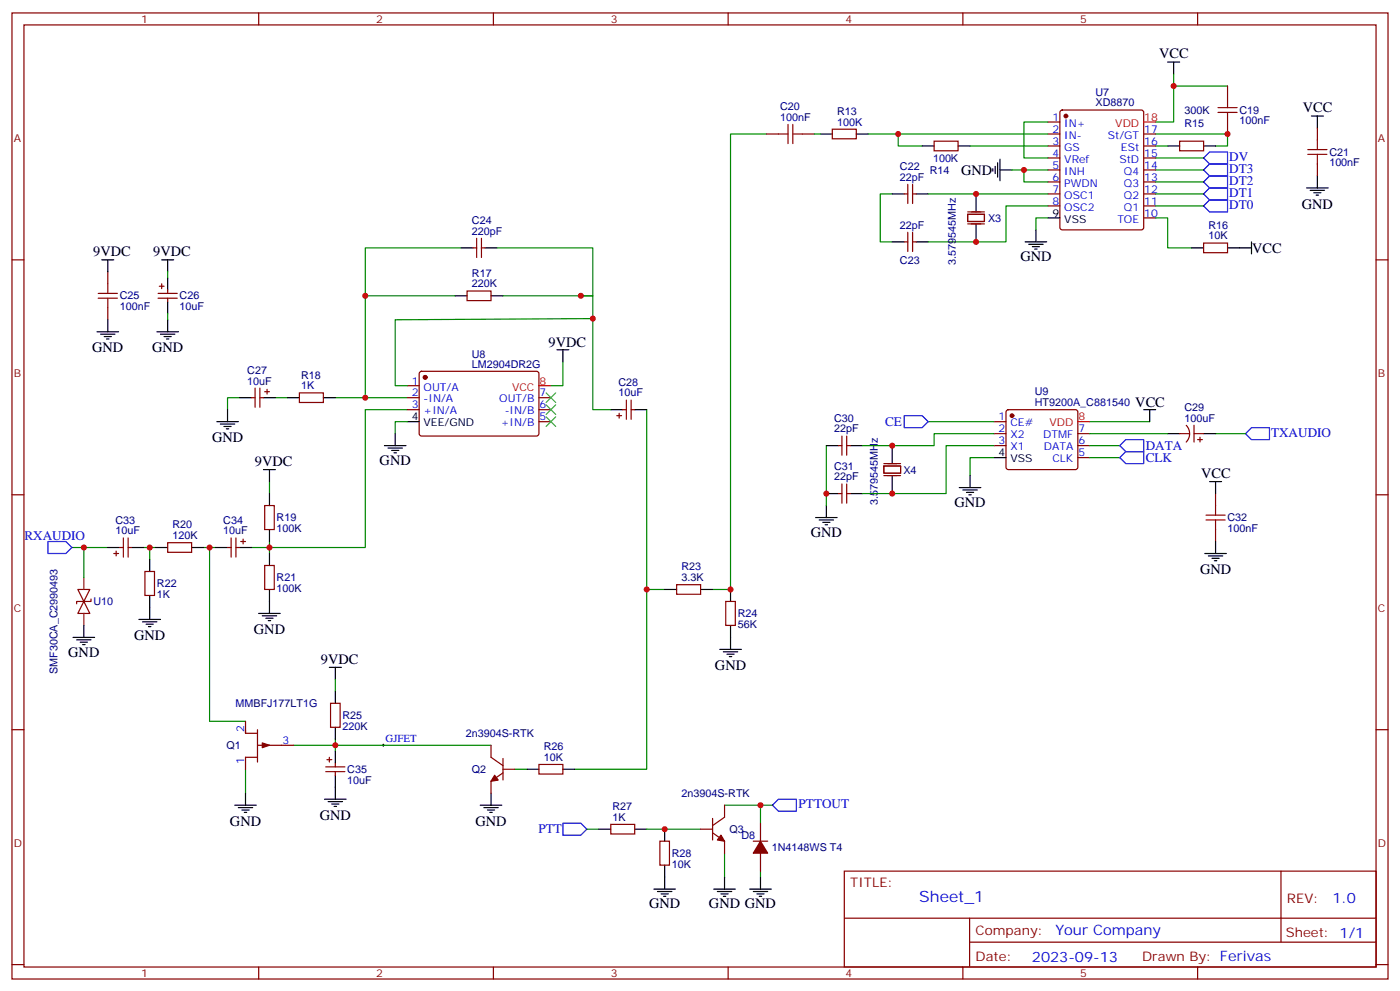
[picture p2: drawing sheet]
<svg xmlns="http://www.w3.org/2000/svg" width="412mm" height="292mm" viewBox="0 0 412 292" stroke-linecap="round" stroke-linejoin="round" font-family="sans-serif">
<g fill="none" stroke="#870000" stroke-width=".35">
<path d="M3.5 3.8h405.4v284.3h-405.4zM7.1 7.3h398.2v277.3h-398.2zM76.2 3.8v3.5M145.3 3.8v3.5M214.5 3.8v3.5M283.6 3.8v3.5M352.8 3.8v3.5M225.8 39.4h3.5M236.4 39.4h3.5M245.2 38h7v2.9h-7zM308.7 35.9h3.5M308.7 39.4h3.5"/>
<path d="M312.4 32.6l.5-.2h23.3l.5 .2 .2 .5v33.9l-.2 .5-.5 .2h-23.3l-.5-.3-.2-.4v-33.9zM336.9 39.4h3.5M361.6 25.3v3.6M361.6 35.9v3.5M388.1 37.7v3.5M266.3 57.1h1.1M267.4 54.3v5.6M268.8 57.1h1.1M268.8 54.3v5.6M275.2 41.6h7v2.8h-7zM308.7 43h3.5M308.7 46.5h3.5"/>
<path d="M308.7 50h3.5M308.7 53.6h3.5M308.7 57.1h3.5M336.9 43h3.5M336.9 46.5h3.5M336.9 50h3.5M336.9 53.6h3.5M336.9 57.1h3.5M347.5 41.6h7v2.8h-7zM388.1 48.3v3.5M3.5 76.5h3.6M139.3 73h1.1"/>
<path d="M140.4 70.1v5.7M141.8 70.1v5.7M141.8 73h1.1M266.3 71.2h1.1M267.4 68.4v5.6M268.8 68.4v5.6M268.8 71.2h1.1M308.7 60.6h3.5M336.9 60.6h3.5M336.9 64.1h3.5M354.5 71.5h7.1v2.9h-7.1zM405.3 76.5h3.6"/>
<path d="M31.7 80v3.5M31.7 90.6v3.5M46.6 86.4h5.6M46.6 87.8h5.6M46.9 84.2h1.4M47.6 83.5v1.4M49.4 85.3v1.1M49.4 87.8v1M137.6 85.7h7v2.8h-7zM74.1 117.1h1M75.1 114.2v5.7M76.6 114.2v5.7"/>
<path d="M76.6 117.1h1M78 115.3h1.4M78.7 114.6v1.4M88.2 115.6h7v2.9h-7zM119.9 117.1h3.6M119.9 113.5h3.6M123.7 109.5l.5-.2h34.1l.4 .7v17.9l-.7 .4h-34.1l-.4-.7v-17.6zM158.7 117.1h3.6M184.5 117.8v5.6M185.9 117.8v5.6M119.9 120.6h3.6M158.7 124.1h3.6"/>
<path d="M158.7 120.6h3.6M181.7 122.3h1.4M182.4 121.6v1.4M183.4 120.6h1.1M185.9 120.6h1.1M246.9 131.2h1.1M248 128.3v5.7M249.4 131.2h1.1M249.4 128.3v5.7M292.8 124.1h3.5M292.8 127.6h3.5M292.8 131.2h3.5"/>
<path d="M296.6 120.8l.4-.2h19.8l.5 .2 .2 .5v16.2l-.2 .5-.5 .2h-19.8l-.5-.2-.2-.5v-16.2zM317.5 127.6h3.5M317.5 131.2h3.5M317.5 134.7h3.5M347.5 127.6h2.8M349.4 125.2a3.5 3.5 0 0 1 0 4.9M351.7 127.6h2.8M351.7 125.2v4.9M352.8 129.4h1.4M353.5 128.7v1.4M3.5 145.6h3.6M36.3 158.3v5.7"/>
<path d="M37.7 158.3v5.7M49.4 159.7h7v2.9h-7zM68.1 158.3v5.7M69.5 158.3v5.7M70.9 159.4h1.4M71.6 158.7v1.4M78 148.8h2.8v7.1h-2.8zM246.9 145.3h1.1M248 142.5v5.6M249.4 142.5v5.6M249.4 145.3h1.1M358.1 145.3v3.5"/>
<path d="M358.1 155.9v3.5M405.3 145.6h3.6M22.9 173.5h3.6l-1.8 3.5zM24.7 177l1.8 3.6h-3.6zM26.8 176.3v.7h-4.2v.7M33.5 162.9h1.4M34.2 162.2v1.4M35.3 161.1h1M37.7 161.1h1.1M42.7 168.2h2.8v7.1h-2.8zM67 161.1h1.1M69.5 161.1h1.1"/>
<path d="M78 166.4h2.8v7.1h-2.8zM199.3 172.1h7.1v2.8h-7.1zM213.8 177h2.8v7.1h-2.8zM3.5 214.8h3.6M72.3 214.8v1h3.5M72.3 212.3v3.5M75.8 214.8v9.5M75.8 219.4h3.6M82.9 219.4h3.5M97.4 207h2.8v7.1h-2.8zM144.6 219.4v3.5l3.6 2.5M405.3 214.8h3.6"/>
<path d="M75.8 222.9h-3.5v3.5M96 225.7h5.6M96 227.1h5.6M96.3 223.6h1.4M97 222.9v1.4M98.8 224.6v1.1M98.8 227.1v1.1M148.2 226.4h3.5M148.2 227.5l-3.6 2.4v3.6M148.2 223.2v6.4M158.7 225h7.1v2.8h-7.1zM213.4 237v3.5l-3.5 2.5"/>
<path d="M179.9 242.6h7.1v2.9h-7.1zM194.4 247.6h2.8v7h-2.8zM206.4 244.1h3.5M209.9 245.1l3.5 2.5v3.5M209.9 240.9v6.3M221.9 247.6h4.2M224 242.3v5.3M224 251.1v5.3M248.7 256.4h156.6v28.2h-156.6zM377.3 256.4v20.9M248.7 270.2h156.5M285.6 277.3h119.6"/>
<path d="M285.6 270.2v14.2M3.5 283.9h3.6M76.2 284.6v3.5M145.3 284.6v3.5M214.5 284.6v3.5M283.6 284.6v3.5M352.8 284.6v3.5M405.3 283.9h3.6"/>
</g>
<g fill="#870000" stroke="#870000" stroke-width=".35">
<path d="M224 247.6l2.1 3.5h-4.2z"/>
<path d="M212.4 245.8l1 1.8-2.1-.4z"/>
<path d="M77.3 218.7l2.1 .7-2.1 .7z"/>
<path d="M145.7 228.2l1.1 1.4-2.2 .3z"/>
<circle cx="298.1" cy="122.3" r=".53"/>
<circle cx="314" cy="34.1" r=".53"/>
<circle cx="125.2" cy="111.1" r=".53"/>
</g>
<g fill="none" stroke="#000" stroke-width=".35">
<path d="M344 18.3h3.5M345.7 18.3v3.5M241.7 39.4h3.5M252.2 39.4h3.6M386.3 34.1h3.5M388.1 34.1v3.6M262.8 57.1h3.5M269.9 57.1h3.5M271.6 43h3.6M282.2 43h3.6M287.5 57.1v5.3M292.5 49.7v.7"/>
<path d="M293.2 49v2.1M293.9 47.9v4.2M294.6 50h3.5M294.6 46.8v6.4M344 43h3.5M354.5 43h3.6M384.9 55.3h6.3M385.9 56h4.3M387 56.7h2.1M387.7 57.4h.7M388.1 51.8v3.5M30 76.5h3.5"/>
<path d="M31.7 76.5v3.5M47.6 76.5h3.6M49.4 76.5v3.5M135.8 73h3.5M142.9 73h3.5M262.8 71.2h3.5M269.9 71.2h3.5M287.5 65.9v5.3M302 71.2h6.3M303 71.9h4.3M304.1 72.6h2.1M304.8 73.3h.7"/>
<path d="M305.2 67.7v3.5M308.7 64.1h3.5M351 73h3.5M361.6 73h7.1M368.7 71.2v3.5M28.6 97.6h6.3M29.6 98.4h4.3M30.7 99.1h2.1M31.4 99.8h.7M31.7 94.1v3.5M46.2 97.6h6.4M47.3 98.4h4.2"/>
<path d="M48.3 99.1h2.1M49 99.8h.7M49.4 81.8v3.5M49.4 88.8v3.6M49.4 94.1v3.5M134.1 87.1h3.5M144.6 87.1h3.6M70.6 117.1h3.5M77.6 117.1h3.5M84.7 117.1h3.5M95.2 117.1h3.6M164 102.9h3.6"/>
<path d="M165.8 102.9v3.6M63.9 124.1h6.3M64.9 124.8h4.2M66 125.5h2.1M66.7 126.2h.7M67 120.6v3.5M77.6 138.2h3.5M79.4 138.2v3.5M113.2 131.2h6.4M114.3 131.9h4.2M115.4 132.6h2.1M116.1 133.3h.7"/>
<path d="M116.4 127.6v3.6M119.9 124.1h3.6M179.9 120.6h3.5M187 120.6h3.5M243.4 131.2h3.5M250.5 131.2h3.5M262.8 131.2v5.3M262.8 140v5.3M285.8 140v3.5M292.8 134.7h3.5M336.9 120.6h3.5M338.7 120.6v3.5"/>
<path d="M344 127.6h3.5M354.5 127.6h3.6M79.4 145.3v3.5M79.4 155.9v3.5M240.2 152.3h6.4M241.3 153h4.2M242.4 153.7h2.1M243.1 154.4h.7M243.4 148.8v3.5M243.4 145.3h3.5M250.5 145.3h3.5M282.6 143.5h6.3"/>
<path d="M283.6 144.2h4.3M284.7 144.9h2.1M285.4 145.6h.7M356.3 141.7h3.5M358.1 141.7v3.6M358.1 159.4v3.5M31.7 161.1h3.6M38.8 161.1h3.5M44.1 164.7v3.5M44.1 175.3v7M45.9 161.1h3.5M56.4 161.1h3.6"/>
<path d="M63.5 161.1h3.5M70.6 161.1h3.5M79.4 162.9v3.5M79.4 173.5v7.1M195.8 173.5h3.5M206.4 173.5h3.5M215.2 173.5v3.5M354.9 162.9h6.3M356 163.6h4.2M357 164.3h2.1M357.7 165h.7M21.5 187.6h6.4"/>
<path d="M22.6 188.3h4.2M23.6 189h2.2M24.3 189.7h.7M24.7 184.1v3.5M40.9 182.3h6.4M42 183h4.2M43 183.7h2.2M43.7 184.4h.7M76.2 180.6h6.3M77.3 181.3h4.2M78.3 182h2.1M79 182.7h.7"/>
<path d="M97 196.4h3.5M98.8 196.4v3.6M212 191.1h6.4M213.1 191.8h4.2M214.1 192.5h2.2M214.8 193.3h.7M215.2 184.1v7M98.8 203.5v3.5M98.8 214.1v3.5M69.1 237h6.4M70.2 237.7h4.2M71.3 238.4h2.1"/>
<path d="M72 239.1h.7M72.3 233.5v3.5M95.6 235.2h6.4M96.7 235.9h4.2M97.7 236.6h2.1M98.4 237.3h.7M98.8 221.1v3.5M98.8 228.2v7M141.5 237h6.3M142.5 237.7h4.3M143.6 238.4h2.1M144.3 239.1h.7"/>
<path d="M144.6 233.5v3.5M155.2 226.4h3.5M165.8 226.4h3.5M176.4 244.1h3.5M187 244.1h3.5M195.8 244.1v3.5M195.8 254.6v7.1M213.4 258.2v3.5M224 258.2v3.5M192.6 261.7h6.4M193.7 262.4h4.2M194.7 263.1h2.1"/>
<path d="M195.4 263.8h.7M210.3 261.7h6.3M211.3 262.4h4.2M212.4 263.1h2.1M213.1 263.8h.7M220.8 261.7h6.4M221.9 262.4h4.2M223 263.1h2.1M223.7 263.8h.7"/>
</g>
<path d="M336.9 35.9h3.5M158.7 113.5h3.6M317.5 124.1h3.5" fill="none" stroke="#f00" stroke-width=".35"/>
<g fill="none" stroke="#008700" stroke-width=".35">
<path d="M225.8 39.4h-10.6v134.1h-5.3M239.9 39.4h1.8M255.8 39.4h52.9M264.6 39.4v3.6h7M308.7 35.9h-7.1v10.6h7.1M340.4 39.4h21.2v3.6h-3.5M345.7 21.8v14.1h-5.3M345.7 25.3h15.9M262.8 57.1h-3.5v14.1h3.5M273.4 57.1h35.3M285.8 43h22.9M298.1 50h3.5"/>
<path d="M308.7 50h-7.1v3.6h7.1M340.4 43h3.6M340.4 50h14.1M340.4 57.1h14.1M340.4 53.6h14.1M340.4 46.5h14.1M135.8 73h-28.2v14.1M146.4 73h28.2v14.1h-26.4M308.7 60.6h-12.4v10.6h-22.9M308.7 64.1h-3.5v3.6M340.4 64.1h3.6v8.9h7M340.4 60.6h14.1"/>
<path d="M49.4 80v1.8M49.4 92.4v1.7M134.1 87.1h-26.5v30M171.1 87.1h3.5v33.5h5.3M174.6 93.8l-58.2 .3v19.4h3.5M70.6 117.1h-3.6v3.5M81.1 117.1h3.6M98.8 117.1h21.1M165.8 106.5v7h-3.5M119.9 120.6h-12.3v40.5h-33.5M119.9 124.1h-3.5v3.5M190.5 120.6v105.8h-21.2"/>
<path d="M243.4 131.2v17.6M273.4 124.1h19.4M292.8 134.7h-7v5.3M292.8 127.6h-17.6v3.6h-21.2M292.8 131.2h-14.1v14.1h-24.7M321 124.1h17.7M321 127.6h23M321 131.2h8.8M321 134.7h8.8M358.1 127.6h8.8M79.4 141.7v3.6M79.4 159.4v3.5"/>
<path d="M21.2 161.1h10.5M24.7 161.1v8.9M42.3 161.1h3.6M44.1 161.1v3.6M60 161.1h3.5M61.7 161.1v51.2h10.6M190.5 173.5h5.3M98.8 200v3.5M86.4 219.4h58.2M98.8 217.6v3.5M72.3 226.4v7.1M151.7 226.4h3.5"/>
<path d="M213.4 237h14.1M224 237v5.3M172.9 244.1h3.5M190.5 244.1h15.9M213.4 251.1v7.1M224 256.4v1.8"/>
</g>
<path d="M354.5 50l1.8-1.7h5.3v3.5h-5.3zM354.5 53.6l1.8-1.8h5.3v3.5h-5.3zM354.5 57.1l1.8-1.8h5.3v3.5h-5.3zM354.5 46.5l1.8-1.8h5.3v3.6h-5.3zM354.5 60.6l1.8-1.8h5.3v3.6h-5.3zM266.3 122.3h5.3l1.8 1.8-1.8 1.8h-5.3zM329.8 131.2l1.8-1.8h5.3v3.5h-5.3zM329.8 134.7l1.8-1.8h5.3v3.6h-5.3zM366.9 127.6l1.8-1.7h5.2v3.5h-5.2zM14.1 159.4h5.3l1.8 1.7-1.8 1.8h-5.3zM229.3 235.2h5.3v3.6h-5.3l-1.8-1.8zM165.8 242.3h5.3l1.8 1.8-1.8 1.7h-5.3z" fill="none" stroke="#00f" stroke-width=".35"/>
<path d="M285 63.1h5v2.1h-5zM285 65.9h5M285 62.4h5M260.3 137.2h5v2.1h-5zM260.3 140h5M260.3 136.5h5" fill="none" stroke="#871200" stroke-width=".35"/>
<g fill="none" stroke="#a10000" stroke-width=".35">
<path d="M229.3 39.4h2.8M232.1 36.6v5.7M233.5 36.6v5.7M233.5 39.4h2.9M358.8 31.7h5.6M358.8 33.1h5.6M361.6 28.9v2.8M361.6 33.1v2.8M385.2 44h5.7M385.2 45.4h5.7M388.1 41.2v2.8M388.1 45.4v2.9"/>
<path d="M28.9 86.4h5.7M28.9 87.8h5.7M31.7 83.5v2.9M31.7 87.8v2.8M355.2 151.6h5.7M355.2 153h5.7M358.1 148.8v2.8M358.1 153v2.9"/>
</g>
<path d="M112.5 219.4h.7M112.9 219v.7" fill="none" stroke="#000" stroke-width=".29"/>
<path d="M79.4 219.4h3.5" fill="none" stroke="#600" stroke-width=".35"/>
<path d="M160.9 119.2l2.8 2.8M160.9 115.6l2.8 2.9M163.7 119.2l-2.8 2.8M163.7 115.6l-2.8 2.9M160.9 122.7l2.8 2.8M163.7 122.7l-2.8 2.8" fill="none" stroke="#3c3" stroke-width=".35"/>
<path d="M24.7 170v3.5M24.7 180.6v3.5" fill="none" stroke="#8c2424" stroke-width=".35"/>
<g fill="#c00">
<circle cx="243.4" cy="145.3" r=".88"/>
<circle cx="262.8" cy="131.2" r=".88"/>
<circle cx="262.8" cy="145.3" r=".88"/>
<circle cx="224" cy="237" r=".88"/>
<circle cx="195.8" cy="244.1" r=".88"/>
<circle cx="61.7" cy="161.1" r=".88"/>
<circle cx="98.8" cy="219.4" r=".88"/>
<circle cx="107.6" cy="87.1" r=".88"/>
<circle cx="107.6" cy="117.1" r=".88"/>
<circle cx="79.4" cy="161.1" r=".88"/>
<circle cx="44.1" cy="161.1" r=".88"/>
<circle cx="287.5" cy="57.1" r=".88"/>
<circle cx="287.5" cy="71.2" r=".88"/>
<circle cx="345.7" cy="25.3" r=".88"/>
<circle cx="361.6" cy="39.4" r=".88"/>
<circle cx="264.6" cy="39.4" r=".88"/>
<circle cx="301.6" cy="50" r=".88"/>
<circle cx="215.2" cy="173.5" r=".88"/>
<circle cx="190.5" cy="173.5" r=".88"/>
<circle cx="171.1" cy="87.1" r=".88"/>
<circle cx="174.6" cy="93.8" r=".88"/>
<circle cx="24.7" cy="161.1" r=".88"/>
</g>
<text font-size="4.6" fill="#00f" x="270.8" y="265.4">Sheet_1</text>
<g font-size="4.2">
<text x="341.5" y="17.2">VCC</text>
<text x="383.8" y="33.1">VCC</text>
<text x="283.1" y="51.5">GND</text>
<text x="383.5" y="61.4">GND</text>
<text x="27.5" y="75.4">9VDC</text>
<text x="45.1" y="75.4">9VDC</text>
<text x="300.6" y="76.8">GND</text>
<text x="368.8" y="74.4">VCC</text>
<text x="27.2" y="103.7">GND</text>
<text x="44.8" y="103.7">GND</text>
<text x="161.6" y="102.2">9VDC</text>
<text x="334.4" y="119.9">VCC</text>
<text x="62.4" y="130.2">GND</text>
<text x="75.1" y="137.2">9VDC</text>
<text x="111.8" y="136.8">GND</text>
<text x="353.8" y="140.7">VCC</text>
<text x="281.2" y="149.2">GND</text>
<text x="238.8" y="158">GND</text>
<text x="353.5" y="169">GND</text>
<text x="39.5" y="188.4">GND</text>
<text x="74.8" y="186.6">GND</text>
<text x="20.1" y="193.3">GND</text>
<text x="94.5" y="195.4">9VDC</text>
<text x="210.6" y="197.2">GND</text>
<text x="67.7" y="243.1">GND</text>
<text x="94.2" y="241.3">GND</text>
<text x="140.1" y="243.1">GND</text>
<text x="191.2" y="267.3">GND</text>
<text x="208.8" y="267.3">GND GND</text>
</g>
<g font-size="4.2" fill="#00f">
<text x="392.5" y="265.7">1.0</text>
<text x="310.9" y="275.2">Your Company</text>
<text x="304" y="283">2023-09-13</text>
</g>
<g font-size="3.9" fill="#00f">
<text x="362.1" y="47.4">DV</text>
<text x="362.1" y="50.9">DT3</text>
<text x="362.1" y="54.4">DT2</text>
<text x="362.1" y="57.9">DT1</text>
<text x="362.1" y="61.5">DT0</text>
<text x="260.7" y="125.4">CE</text>
<text x="374.4" y="128.5">TXAUDIO</text>
<text x="337.5" y="132.4">DATA</text>
<text x="337.5" y="135.9">CLK</text>
<text x="7.2" y="158.9">RXAUDIO</text>
<text x="235.3" y="237.8">PTTOUT</text>
<text x="158.6" y="245.3">PTT</text>
</g>
<g font-size="3.9" fill="#800">
<text x="250.5" y="261">TITLE:</text>
<text x="379.1" y="265.7">REV:</text>
<text x="287.4" y="275.2">Company:</text>
<text x="378.7" y="275.8">Sheet: 1/1</text>
<text x="287.4" y="282.9">Date:</text>
<text x="336.4" y="282.9">Drawn By: Ferivas</text>
</g>
<g font-size="3.2" fill="#800">
<text x="41.6" y="6.8">1</text>
<text x="110.8" y="6.8">2</text>
<text x="179.9" y="6.8">3</text>
<text x="249.1" y="6.8">4</text>
<text x="318.2" y="6.8">5</text>
<text x="4.1" y="41.9">A</text>
<text x="405.9" y="41.9">A</text>
<text x="4.1" y="111.1">B</text>
<text x="405.9" y="111.1">B</text>
<text x="4.1" y="180.2">C</text>
<text x="405.9" y="180.2">C</text>
<text x="4.1" y="249.3">D</text>
<text x="405.9" y="249.3">D</text>
<text x="41.6" y="287.6">1</text>
<text x="110.8" y="287.6">2</text>
<text x="179.9" y="287.6">3</text>
<text x="249.1" y="287.6">4</text>
<text x="318.2" y="287.6">5</text>
</g>
<g font-size="3.2" fill="#000080">
<text x="322.7" y="28.1">U7</text>
<text x="229.8" y="35.6">100nF</text>
<text x="229.8" y="32.4">C20</text>
<text x="246.6" y="33.9">R13</text>
<text x="322.7" y="31.2">XD8870</text>
<text x="348.9" y="33.5">300K</text>
<text x="365.1" y="33.4">C19</text>
<text x="246.6" y="37">100K</text>
<text x="348.9" y="37.4">R15</text>
<text x="365.1" y="36.6">100nF</text>
<text x="274.8" y="47.7">100K</text>
<text x="391.6" y="45.8">C21</text>
<text x="265.1" y="53.2">22pF</text>
<text x="265.1" y="50.1">C22</text>
<text x="273.9" y="51.2">R14</text>
<text x="391.6" y="49">100nF</text>
<text x="139" y="65.8">C24</text>
<text x="291" y="65.2">X3</text>
<text x="139" y="69.1">220pF</text>
<text x="265.1" y="67.3">22pF</text>
<text x="356" y="70.5">10K</text>
<text x="356" y="67.3">R16</text>
<text x="265.1" y="77.7">C23</text>
<text x="281.5" y="78" transform="rotate(-90 281.5 78)">3.579545MHz</text>
<text x="139" y="81.4">R17</text>
<text x="35.3" y="88.1">C25</text>
<text x="52.9" y="88.1">C26</text>
<text x="139" y="84.6">220K</text>
<text x="35.3" y="91.3">100nF</text>
<text x="52.9" y="91.3">10uF</text>
<text x="139" y="105.3">U8</text>
<text x="72.8" y="113.2">10uF</text>
<text x="72.8" y="110">C27</text>
<text x="88.7" y="111.5">R18</text>
<text x="139" y="108.2">LM2904DR2G</text>
<text x="182.2" y="113.5">C28</text>
<text x="88.7" y="114.6">1K</text>
<text x="182.2" y="116.7">10uF</text>
<text x="304.8" y="119.5">HT9200A_C881540</text>
<text x="304.8" y="116.3">U9</text>
<text x="245.7" y="124.2">C30</text>
<text x="348.9" y="124.1">100uF</text>
<text x="348.9" y="120.9">C29</text>
<text x="245.7" y="127.3">22pF</text>
<text x="245.7" y="141.4">22pF</text>
<text x="245.7" y="138.3">C31</text>
<text x="266.1" y="139.4">X4</text>
<text x="258.6" y="148.5" transform="rotate(-90 258.6 148.5)">3.579545MHz</text>
<text x="34" y="154.1">C33</text>
<text x="50.8" y="155.5">R20</text>
<text x="65.8" y="154.1">C34</text>
<text x="81.5" y="153.4">R19</text>
<text x="361.6" y="153.4">C32</text>
<text x="34" y="157.3">10uF</text>
<text x="50.8" y="158.7">120K</text>
<text x="65.8" y="157.3">10uF</text>
<text x="81.5" y="156.6">100K</text>
<text x="361.6" y="156.6">100nF</text>
<text x="200.7" y="167.8">R23</text>
<text x="46.2" y="172.9">R22</text>
<text x="81.5" y="171">R21</text>
<text x="200.7" y="171">3.3K</text>
<text x="27.5" y="178.2">U10</text>
<text x="46.2" y="176.1">1K</text>
<text x="81.5" y="174.2">100K</text>
<text x="217.3" y="184.9">56K</text>
<text x="217.3" y="181.7">R24</text>
<text x="16.9" y="198.4" transform="rotate(-90 16.9 198.4)">SMF30CA_C2990493</text>
<text x="69.4" y="208.1">MMBFJ177LT1G</text>
<text x="100.9" y="214.9">220K</text>
<text x="100.9" y="211.7">R25</text>
<text x="66.7" y="220.5">Q1</text>
<text x="137.2" y="216.9">2n3904S-RTK</text>
<text x="160.2" y="220.7">R26</text>
<text x="102.3" y="227.5">C35</text>
<text x="139" y="227.6">Q2</text>
<text x="160.2" y="223.9">10K</text>
<text x="102.3" y="230.8">10uF</text>
<text x="180.4" y="238.4">R27</text>
<text x="200.7" y="234.5">2n3904S-RTK</text>
<text x="180.4" y="241.6">1K</text>
<text x="214.8" y="245.2">Q3</text>
<text x="218.4" y="247">D8</text>
<text x="227.3" y="250.5">1N4148WS T4</text>
<text x="197.9" y="255.4">10K</text>
<text x="197.9" y="252.3">R28</text>
</g>
<g font-size="3.2" fill="#00f">
<text x="310" y="35.6">1</text>
<text x="310" y="39.1">2</text>
<text x="313.5" y="37.3">IN+</text>
<text x="313.5" y="40.9">IN-</text>
<text x="326.3" y="40.9">St/GT</text>
<text x="337.1" y="39.1">17</text>
<text x="310" y="42.6">3</text>
<text x="310" y="46.1">4</text>
<text x="313.5" y="44.4">GS</text>
<text x="313.5" y="47.9">VRef</text>
<text x="329.7" y="47.9">StD</text>
<text x="330.2" y="44.4">ESt</text>
<text x="337.1" y="46.1">15</text>
<text x="337.1" y="42.6">16</text>
<text x="310" y="49.7">5</text>
<text x="310" y="53.2">6</text>
<text x="313.5" y="51.4">INH</text>
<text x="331.1" y="51.4">Q4</text>
<text x="337.1" y="53.2">13</text>
<text x="337.1" y="49.7">14</text>
<text x="310" y="56.7">7</text>
<text x="313.5" y="55">PWDN</text>
<text x="313.5" y="58.5">OSC1</text>
<text x="331.1" y="58.5">Q2</text>
<text x="331.1" y="55">Q3</text>
<text x="337.1" y="56.7">12</text>
<text x="310" y="60.3">8</text>
<text x="313.5" y="62">OSC2</text>
<text x="329.1" y="65.5">TOE</text>
<text x="331.1" y="62">Q1</text>
<text x="337.1" y="63.8">10</text>
<text x="337.1" y="60.3">11</text>
<text x="121.3" y="113.2">1</text>
<text x="121.3" y="116.7">2</text>
<text x="124.8" y="114.9">OUT/A</text>
<text x="124.8" y="118.5">-IN/A</text>
<text x="147.1" y="118.5">OUT/B</text>
<text x="158.9" y="116.7">7</text>
<text x="121.3" y="120.2">3</text>
<text x="124.8" y="122">+IN/A</text>
<text x="147.5" y="125.5">+IN/B</text>
<text x="148.7" y="122">-IN/B</text>
<text x="158.9" y="123.8">5</text>
<text x="158.9" y="120.2">6</text>
<text x="294.1" y="123.8">1</text>
<text x="297.6" y="125.5">CE#</text>
<text x="294.1" y="127.3">2</text>
<text x="294.1" y="130.8">3</text>
<text x="297.6" y="129">X2</text>
<text x="307.3" y="129">DTMF</text>
<text x="317.7" y="130.8">6</text>
<text x="317.7" y="127.3">7</text>
<text x="297.6" y="132.6">X1</text>
<text x="307.5" y="132.6">DATA</text>
<text x="310" y="136.1">CLK</text>
<text x="317.7" y="134.3">5</text>
<text x="72" y="215.5" transform="rotate(-90 72 215.5)">2</text>
<text x="83.3" y="219">3</text>
<text x="113.6" y="218.5">GJFET</text>
<text x="72" y="224.9" transform="rotate(-90 72 224.9)">1</text>
</g>
<g font-size="3.2" fill="#f00">
<text x="337.1" y="35.6">18</text>
<text x="328.5" y="37.3">VDD</text>
<text x="158.9" y="113.2">8</text>
<text x="150.8" y="114.9">VCC</text>
<text x="309.1" y="125.5">VDD</text>
<text x="317.7" y="123.8">8</text>
</g>
<g font-size="3.2">
<text x="310" y="63.8">9</text>
<text x="313.5" y="65.5">VSS</text>
<text x="121.3" y="123.8">4</text>
<text x="124.8" y="125.5">VEE/GND</text>
<text x="294.1" y="134.3">4</text>
<text x="297.6" y="136.1">VSS</text>
</g>
</svg>
